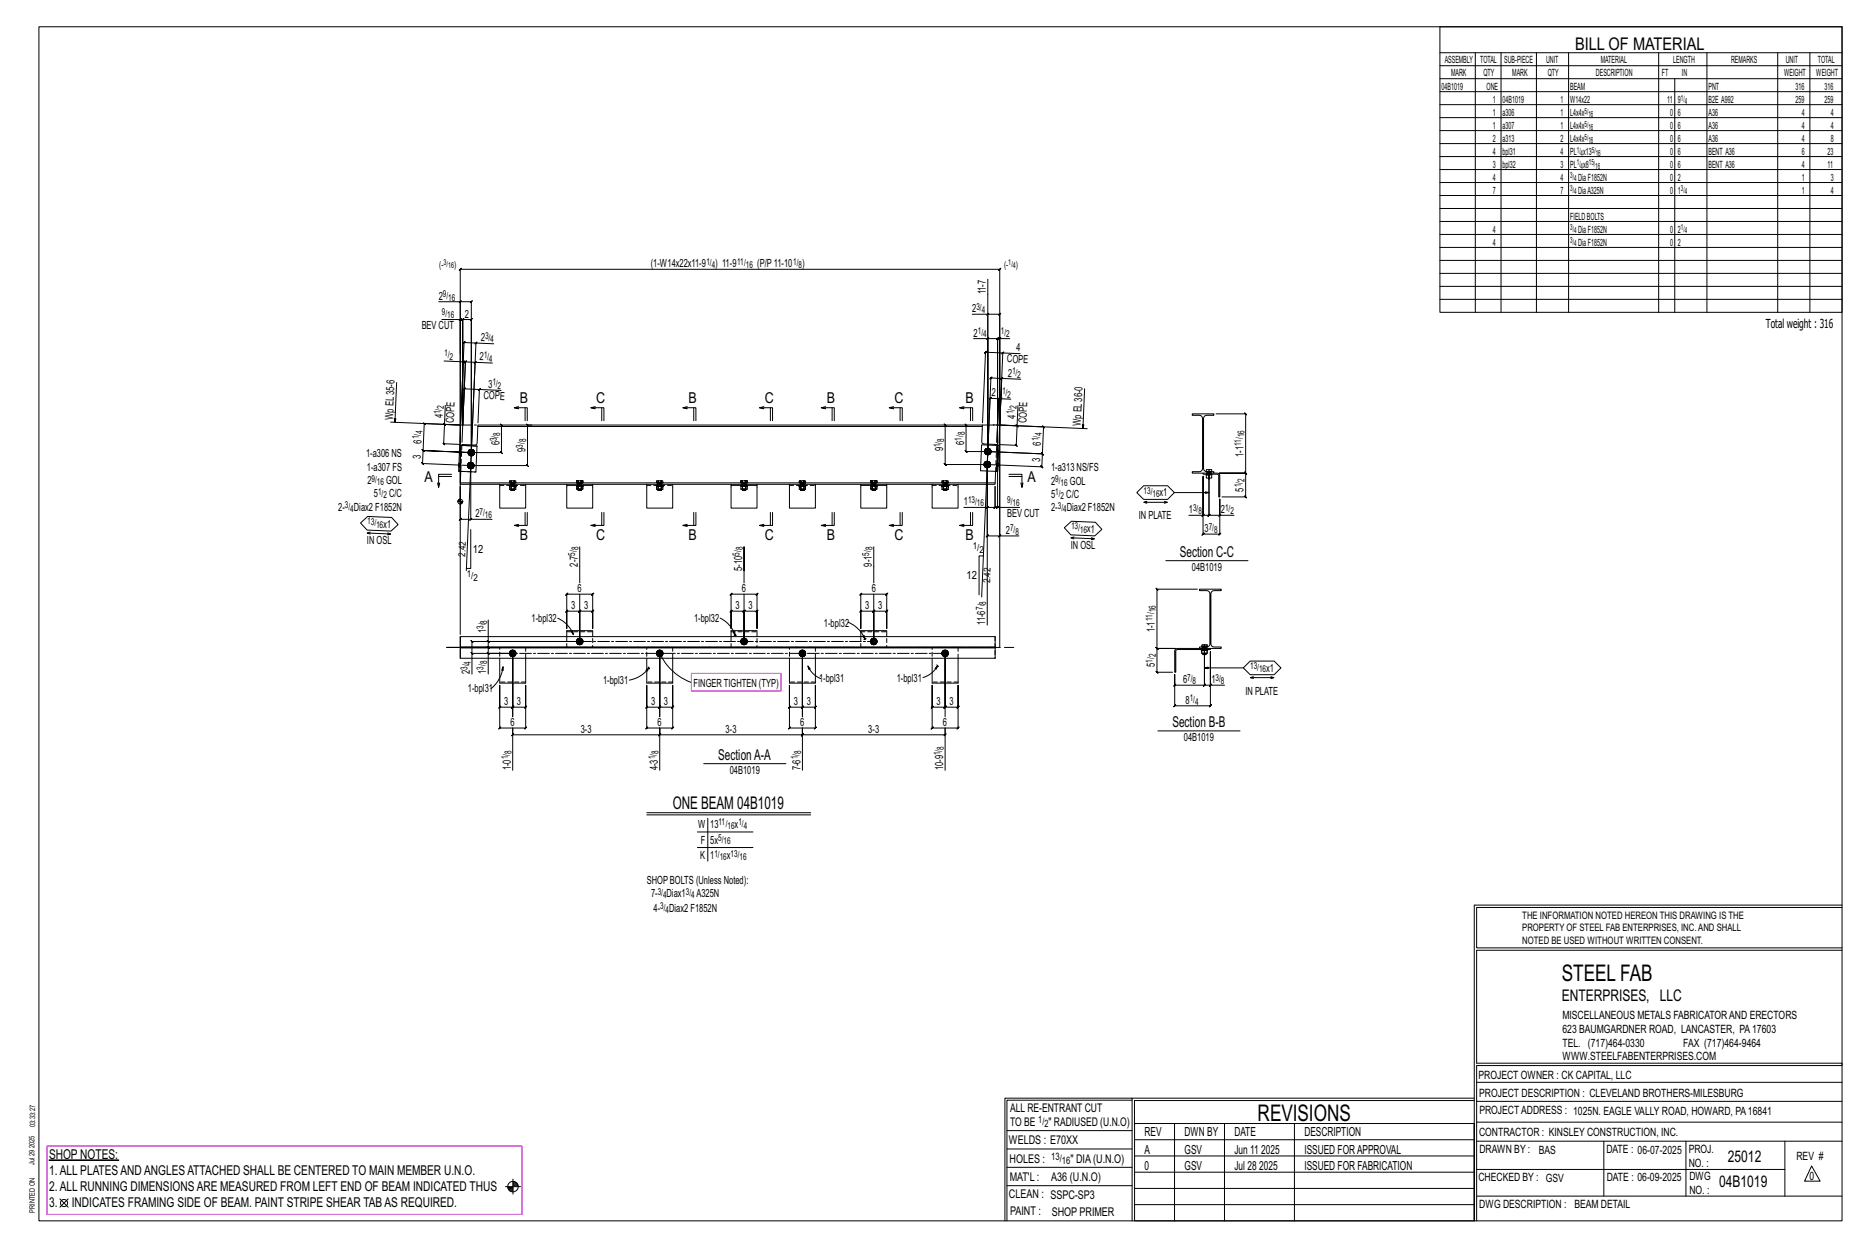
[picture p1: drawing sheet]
<svg xmlns="http://www.w3.org/2000/svg" width="914mm" height="610mm" viewBox="0 0 914 610" stroke-linecap="round" stroke-linejoin="round" font-family="sans-serif">
<path d="M24 568h34z" fill="#000" stroke="#000" stroke-width=".49"/>
<g fill="none" stroke="#000" stroke-width=".49">
<path d="M19 13h883v584h-883zM705 13h197v140h-197zM705 26h197M705 32h197M705 39h197M722 26v127M735 26v127M752 26v127M768 26v127M812 26v127M820 39v114M836 26v127"/>
<path d="M870 26v127M886 26v127M705 45h197M705 51h197M705 58h197M705 64h197M705 70h197M705 77h197M705 83h197M705 89h197M705 96h197M705 102h197"/>
<path d="M705 108h197M705 115h197M484 137v84v-55h-7M705 121h197M705 127h197M705 134h197M215 148h10v25M216 156h9v80M225 157l1-1zM225 148l1-1zM225 156h2l-1 1 1-1v52v-52l-1 1 1-1h4l-1 1 1-1v65M225 148h6h-1l1-1v1v73l2-44 8 1"/>
<path d="M476 154h8v67h-11l-1-1 1 1v-13l-1-1 1 1M484 154h-1l1-1zM484 154h5l1-1-1 1v108h10M705 140h197M705 146h197M217 177h10l-2 31M226 177h1zM227 177h1l-1 1 1-1-1 31 1-31-1 1 1-1h5M232 178l1-1zM232 168l1-1zM233 168h-6l1-1-1 1-2 49M242 168h-9l-3 60v26h11"/>
<path d="M484 166h-1l1-1zM484 166h4l1-1-1 1v42M489 166l1-1-1 1zM489 166h-1l1-1-1 1v42M490 173l1-1zM491 173l-9-1h1l-1 1v-1l-1 35M494 166h-5v42M499 173h-8l-2 35 1-23 10 1M194 187l-1 20M218 198v10h7M234 191l1-1zM235 191l-8-1h1l-1 1v-1l-1 26"/>
<path d="M245 191h-10l-1 16M254 199h-2M257 199v7M291 199h-2M295 199v7M336 199h-2M340 199v7M374 199h-2M377 199v7M404 199h-2M407 199v7M437 199h-2"/>
<path d="M441 199v7M472 199h-2M475 199v7M489 196l1-1zM490 186l1-1zM490 195h-1l-1 1 1-1-1 21 1-21-1 1 1-1h-4v-1l-1 1h1l-2 32v35v1l1-1h-1h6M490 185h-5l1-1-1 1-2 42v21h-11M495 195h-5l-1 22M498 198v10h-12M531 190l-1 20M191 207l34 1M217 207l1 1z"/>
<path d="M218 208l-1 9 1 1-1-1h8M225 218h1l-1 13zM225 208l-17-1h-1l1 1v-1l-1 13 1 1-1-1 24 1-24-1 1 1-1-1v7l-1-1 1 1 23 1h28h1l-1-1v1v-20h1l-1-1 2 1M226 218h7v13h-8M230 220h.1M231 220l-1 1M234 209l-1 8h-7v1M234 208h247v1h-247zM245 208v-1l1 1h-1v13l1 1-1-1h-14M254 200l-2-1h6v7M291 200l-2-1h7v7M336 200l-2-1h7v7"/>
<path d="M374 200l-2-1h6v7M404 200l-2-1h6v7M437 200l-2-1h7v7M463 208l-1-1 1 1v19h-1l1 1v-1h20M472 200l-2-1h6v7M481 209v8h7v1M483 219l-1 1M484 220h1h-1M484 219l-1 1M484 220l1 1v1M484 220h-1M485 220l-1 1"/>
<path d="M488 218h1l-1 13zM488 218h-8v12l8 1M488 208v40h11M489 208l22 1-1-1 1 1-1 13 1 1-1-1-26-1M489 208l43 2M497 208l1 1zM498 208l-1 10v-1l1 1h-1h-8M584 202h10v1h-4l-1 2v24l1 2h4h-10h4l1-2v-24l-1-2h-4zM595 202h15h-1l1 1v-1v29h-1l1 1v-1h-13h13h-1l1 1v-1v12h-1l1 1v-1h-12M214 236l1 2M215 233h6M221 232h-6v6v-2"/>
<path d="M225 231h1l-1 5M229 228h.1M229 227v1M229 221h1M229 229h1M230 227h-1v1v1v-1M230 222v1M230 221l-1 1M230 228v1M230 221v-1l-1 1 1 1M230 226l-1 1M230 222l1 1"/>
<path d="M230 229h1M230 227l1-1 1 1h-1M231 226l-1 1M231 221l-3 58M231 220h1l-1 1M231 227l1 1M231 229h-1M231 221h1v1M231 220h-1M231 228h1l-1 1M231 222l1 1h-1v-1M231 228v1"/>
<path d="M232 227h-1M232 222v1M232 221l-1 1M232 220v1M232 227v1M232 221h.1M245 237h12v12h-12zM249 235h1v1h-1zM250 236h.1M250 237h.1M250 235h2v1v-1M250 236h2"/>
<path d="M252 236h.1M252 237h.1M257 237h60M277 237h13M277 237v12h13v-12M282 237l3 1zM282 238v1h1v-1M283 236h.1M283 237h.1M285 238v1h-2v1l2-1v-1M285 236h.1M285 237h.1"/>
<path d="M317 237h12v12h-12zM321 235h1v1h-1zM322 236h.1M322 237h.1M322 235h2v1v-1M322 236h2M324 236h.1M324 237h.1M329 237h57M358 237h13M358 237v12h13v-12M363 237l3 1z"/>
<path d="M363 238v1v-1M363 236h.1M363 237h.1M365 238v1h-2v1l3-1v-1M365 236h.1M365 237h.1M386 237h13v12h-13zM391 235h1v1h-1zM392 236h.1M392 237h.1M392 235h2v1v-1M392 236h2"/>
<path d="M394 236h.1M394 237h.1M399 237h57M421 237h13M421 237v12h13v-12M426 237l3 1zM426 238v1h1v-1M427 236h.1M427 237h.1M428 238v1h-1v1h2v-1M429 236h.1M429 237h.1"/>
<path d="M429 238v1h-1M456 237h13v12h-13zM461 235h1v1h-1zM462 236h.1M462 237h.1M462 235h1v1h1v-1h-1M462 236h1M463 236h.1M463 237h.1M482 227h.1M482 221h1M482 228l1 1"/>
<path d="M482 220l1 1M482 227v1M482 227v-1v1v1M482 222h1M483 221h-1M483 228v1M483 220h-1v1v1l1-1M483 226h-1M483 222h.1M483 228l1 1M483 222h1M483 227v79"/>
<path d="M483 226h1v1M483 226v1M484 221l26 1 1 1-1-1v6v1v-1l-27-1M484 221l-3 71M484 226l1 1v1M484 226h-1M484 228v1l-1-1M484 228h1h-1M484 222h1h-1h-1M484 227v1M484 226l1 1h-1M484 221l1 1"/>
<path d="M485 221l-1 1M485 227h.1M485 220v1M487 236h-262v1h20M487 231v6h-18M494 232h6v6l1-2M494 233h6M500 236v2M589 231v1h7l1 11v-11h-1l-2-1M590 232v2h2v-2h1h-3h2M591 231h1v-1h1v1h-1M591 231h.1"/>
<path d="M591 232h.1M592 234h.1M592 230h-2v1M593 231h.1M593 232h.1M593 232v2h-1M176 256l4-3h12l3 4-4 3-11-1zM224 245h3M224 245h.1M225 244v1M225 247v-9v16v1l1-1h-1h5M226 245v2"/>
<path d="M226 245v1M230 259v19h-2M230 254h1l-1 1zM254 257h-2M257 251v6M258 251v6h-6l2 1M291 257h-2M295 251v6M296 251v6h-7l2 1M336 257h-2M340 251v6M341 251v6h-7l2 1"/>
<path d="M374 257h-2M377 251v6M378 251v6h-6l2 1M404 257h-2M407 251v6M408 251v6h-6l2 1M437 257h-2M441 251v6M442 251v6h-7l2 1M472 257h-2M475 251v6M476 251v6h-6l2 1"/>
<path d="M483 248v1l1-1zM483 248h4v1l1-1h-1v-10v10v1l1-1h-1h1M488 248h1l-1 1zM521 258l3-3 12 1 3 3-3 3h-12zM556 241l4-3h12l3 3-3 3h-12zM560 246h1M561 245l-1 1h11M570 245l1 1h-1M575 241h17M582 252h7v-19v28l-1 1 1-1h8v1l1-1h-1v-17v8h7M589 252h3l-1 1 1-1v-20v20l-1 1 1-1h5M589 252l-1 1z"/>
<path d="M598 252l-1 1zM180 261h11l-1 1M181 260l-1 1h1M190 261h1M284 268v17M364 279v-11v17M428 268v17M481 272h-2v19M490 262l-1 1zM524 263l12 1h-2M526 263h-2l2 1M534 263l2 1"/>
<path d="M571 274h40M277 291l1-1-1 1h13l1-1-1 1v16v-8h1l-1 1v-1h-6l-1 1 1-1v15v-15l-1 1 1-1h-7h1l-1 1v-1v8v-16zM284 291v23M358 291h-1l1-1v1h13h-1l1-1v1v16v-8l-1 1 1-1h-7h1l-1 1v-1v15v-15h1l-1 1v-1h-6l-1 1 1-1v8zM364 291v23M421 291l1-1-1 1h13l1-1-1 1v16v-8h1l-1 1v-1h-6l-1 1 1-1v15v-15l-1 1 1-1h-7h1l-1 1v-1v8zM428 291v23M586 288h-20l1 1-1-1v29l1 1-1-1h9h-9l1 1-1-1v12v-1l1 1h-1h8M587 288h11v1h-4l-1 1v25l1 1 4 1h-11l4-1 1-1v-25l-1-1h-4zM225 310v-178l1-1-1 1h264l1-1-1 1v185M225 311v6M225 317h262h-262z"/>
<path d="M225 317v5h262v-5M231 319l1 1zM238 319l1 1zM238 313l1 1zM239 314v3l-1-1 1 1h-20h20l-1-1 1 1v3M239 303v11h44h-52v-1l1 1h-1v6M250 318h2v2v1h-2l-1-1zM251 320v26h-1l1-1v1h6l1-1-1 1v-11v21h1l-1 1v-1h-12l-1 1 1-1v-21v11h-1l1-1v1h6h-1l1-1v1zM251 320v31M273 302a15 15 0 0 1 8 8M277 311v-2h13v2M280 309l1 1z"/>
<path d="M283 313h2v1v1h-2l-1-1zM322 318h2v2v1h-2l-1-1zM323 320v26h-1l1-1v1h6l1-1-1 1v-11v21h1l-1 1v-1h-12l-1 1 1-1v-21v11h-1l1-1v1h6h-1l1-1v1zM323 320v31zM323 320l1 1h-1zM353 302a15 15 0 0 1 7 9M358 311v-2h13v2M359 309h1v2zM360 311h-1M361 311h-1M363 313h2l1 1-1 1h-2v-1zM392 318h2v2v1h-2l-1-1z"/>
<path d="M393 320v26h-1l1-1v1h6l1-1-1 1v-11v21h1l-1 1v-1h-13h1l-1 1v-1v-21v11l1-1-1 1h7h-1l1-1v1zM393 320v31zM393 320v31M415 304a15 15 0 0 1 8 9M421 311v-2h13v2M422 311h1v2zM423 313h.1M424 313h-1M427 313h1l1 1-1 1h-1l-1-1zM462 318h1l1 2-1 1h-1l-1-1zM463 320v31zM463 320v26h-1l1-1v1h6h-1l1-1v1v-11v21l-1 1 1-1h-13h1l-1 1v-1v-21v11l1-1-1 1h7h-1l1-1v1z"/>
<path d="M487 317v-6h-262v11M587 317l-12 1v11h1v-11h16v-1M588 316h2v1h-2zM588 318v2h2v-2h1h-3h2M589 317h.1M589 318h.1M589 320h1M590 316h1v1M590 317h1M590 317h.1M591 317h.1M591 318h.1"/>
<path d="M591 318v2h-1M239 330v-10h11h-19v10M245 322v12h12v-12M246 326v2zM246 326a16 16 0 0 1-6 11M316 328l2-1-1 1zM317 322v12h12v-12M317 326l1 1M318 327a15 15 0 0 1-10 6M318 327h.1M338 334a28 28 0 0 1-15-14v31M386 322v12h13v-12"/>
<path d="M395 326l2 1-1 1zM395 326a11 11 0 0 0 7 6M456 322v12h13v-12M459 325v1M459 326l-1 1zM459 326a12 12 0 0 1-7 6M459 326h.1M590 327h19M592 335h1l-1 1zM592 335h-2l-1 1 1-1v-17v17l-1 1 1-1h-15h1l-1 1v-1v-5v15v1l1-1h-1h17v1l1-1h-1v-26v16h7M609 327l3-4h12l3 4-3 3h-12zM612 332h12h-2"/>
<path d="M614 331l-2 1h2M622 331l2 1M323 356v21M393 356v21M567 358h40M251 377v-21v4h-1l1-1v1h72h-1l1-1v1v-4v4h-1l1-1v1h70h-1l1-1v1v-4v4h-1l1-1v1h70h-1l1-1v1v-4v21M344 374h41M317 398h80M317 399h80M341 407h28M341 415h28M346 400v21"/>
<path d="M722 443v154M722 443h180M902 444h-179v20h179M902 465h-179v55h179v1h-179v76M554 538h-61v59M554 537h168M722 538h-167v13M723 539h179M723 530h179M493 553h61M555 550h167v47h-167zM555 558h167"/>
<path d="M575 550v47M599 550v47M634 550v47M723 549h179M723 558h179M785 558v27M825 558v27M874 558v27M251 577v7M251 579h2M251 580h3M251 578h2"/>
<path d="M493 571h61M493 562h61M555 573h167M555 566h167M723 572h151M887 570l4 8h-8zM29 587l4 4M33 587l-4 4M247 581h8M249 581h2M249 582h2M250 583h1"/>
<path d="M492 597v-60h62v60M493 580h61M555 589h167M555 581h167M723 585h179"/>
<circle cx="225" cy="245" r="1.2"/>
<circle cx="31" cy="589" r="1.8"/>
<circle cx="251" cy="581" r="2.6"/>
</g>
<path d="M338 329h44v9h-44zM23 561h233v33h-233z" fill="none" stroke="#f0f" stroke-width=".5"/>
<g fill="none" stroke="#000" stroke-width=".49" stroke-dasharray="2 1.4">
<path d="M226 218v13M230 220h1zM231 220h-1h1h-1h1M231 220v1zM231 220h.1M231 220h1zM233 218h-8M482 220h.1M482 220l1-1zM482 220l1-1M483 220h1zM483 219h1z"/>
<path d="M484 219h-1h1h-1l1 1M484 219v1v-1v1zM484 219h.1M484 220h.1M484 220h1zM484 220h1M484 219l1 1zM484 220l1 1zM485 220h-1l1 2M485 220h.1M225 228h.1M225 227h.1"/>
<path d="M225 222h1zM225 222h.1M225 222h1M225 221h1M225 220h1M225 231h.1M226 222l-1-1 1 1M226 231h7M229 228h.1M229 228l1-2-1 2 1 1-1-1M229 228v1zM229 227v1z"/>
<path d="M229 227v1M229 221v1zM229 221l1-1-1 1 1 2-1-2h1M229 222l1 1zM229 229h1zM229 221h.1M229 222l1-1M229 229h1M229 221h1M229 227h.1M229 227l1-1zM229 227l1-1"/>
<path d="M229 228l1 1M230 227h.1M230 223h.1M230 222v1zM230 222v1M230 229h1zM230 220l-1 1zM230 220h.1M230 228h.1M230 226h1zM230 227h-1v1v-1v1v1v-1v1l1-1M230 222h.1"/>
<path d="M230 227v1zM230 229h.1M230 221v-1M230 223h1zM230 221v1zM230 220h2zM230 228v1zM230 221v-1l-1 1v1h1h-1h1M230 221h.1M230 222l1 1h-1h1h-1zM230 222h1zM230 221h1z"/>
<path d="M230 229h1M230 229l1-1zM230 227h1zM231 226h-1h1h-1v1M231 226v1zM231 226h.1M231 223h.1M231 222v1M231 222h.1M231 221h.1M231 229h.1M231 228h.1"/>
<path d="M231 227h.1M231 229h1zM231 226l1 1zM231 226l1 1M231 227v1zM231 223h1zM231 223h1M231 226l1 2zM231 220h1M231 228h1l-1 1M231 227h1M231 221h1z"/>
<path d="M231 229v-1M232 221l-1 1zM232 220v1zM232 227h-1l1 1M232 227h.1M232 222v1M232 221v-1M232 223v-2M232 220l-1 1 1 1M232 228v1zM232 227v1zM232 227v1"/>
<path d="M232 228l-1 1zM232 228h.1M232 222v1zM232 221h.1M232 221l-1 2zM232 221v1zM245 237h12M249 238h.1M249 237h.1M249 238v1zM249 239h1zM249 238h1z"/>
<path d="M250 238h.1M250 237h.1M250 236h.1M250 236v1M250 239v1zM250 240h.1M250 239h.1M250 236v1zM250 236h-1v-1h1M250 238v1zM250 239h2zM250 238h2z"/>
<path d="M250 235v1zM250 238h1zM250 237h1zM250 237v-1M251 240h.1M251 239h.1M251 237h.1M251 236h.1M251 237h-1M251 236v1zM251 237v-1M251 237l1-1"/>
<path d="M251 238h1zM251 237h1zM252 237h.1M252 237v-1M252 238h.1M252 240h.1M252 239h.1M252 236h.1M252 236h-2v-1h2M252 238v1zM252 235v1zM252 239v1z"/>
<path d="M252 236v1zM253 238h.1M282 235v1zM282 236h1zM282 235h1zM283 237h.1M283 236h.1M283 236v1M283 236v1zM283 238h2h-2v1v-1v1h-1v-1h1h-1M283 239h2M283 235v1z"/>
<path d="M283 236h2zM283 235h2zM283 239h.1M283 238h-1l1-1M283 238h2M283 237h2M283 237v-1M283 240v-1M283 240h2M283 237h1h-1M283 236l1 1zM284 237h.1"/>
<path d="M284 237v-1M284 236h.1M284 239h.1M284 237l1-1M285 238v1zM285 235v1zM285 236h.1M285 235h.1M285 240v-1M285 236v1zM285 237h.1M285 237v-1"/>
<path d="M285 238h.1M285 237v1M285 238v1v-1M317 237h12M321 238h.1M321 237h.1M321 238v1zM321 239h1zM321 238h1zM322 238h.1M322 237h.1M322 236h.1"/>
<path d="M322 236v1M322 239v1zM322 240h.1M322 239h.1M322 236v1zM322 236h-1v-1h1M322 238v1zM322 239h2zM322 238h2zM322 235v1zM322 238h1zM322 237h1z"/>
<path d="M322 237v-1M323 240h.1M323 239h.1M323 237h.1M323 236h.1M323 237h-1M323 236v1zM323 237v-1M323 237l1-1M323 238h1zM323 237h1zM324 237h.1"/>
<path d="M324 237v-1M324 238h.1M324 240h.1M324 239h.1M324 236h.1M324 236h-2v-1h2M324 238v1zM324 235v1zM324 239v1zM324 236v1zM325 238h.1M363 235v1z"/>
<path d="M363 236h.1M363 235h.1M363 237h.1M363 236v1M363 237h1M363 236v1zM363 238h2h-2v1v-1v1v-1M363 239h2M363 236h2zM363 235h2zM364 239h.1M364 237h.1"/>
<path d="M364 236h.1M364 238h-1l1-1M364 238h1M364 237h1M364 237v-1M364 240l-1-1M364 240h1M364 237h-1M364 236v1zM364 237l1-1M364 236h1M365 237h.1"/>
<path d="M365 237v-1M365 239h.1M365 236h.1M365 238v1zM365 235v1zM365 236h1zM365 235h1zM365 240v-1M365 236v1zM365 238h1M365 237l1 1M366 238v1h-1v-1h1h-1"/>
<path d="M366 235v1zM386 237h13M391 238h.1M391 237h.1M391 238v1zM391 239h1zM391 238h1zM392 238h.1M392 237h.1M392 236h.1M392 236v1M392 239v1z"/>
<path d="M392 240h.1M392 239h.1M392 236v1zM392 236h-1v-1h1M392 238v1zM392 239h2zM392 238h2zM392 235v1zM392 238h1zM392 237h1zM392 237v-1M392 237h1h-1"/>
<path d="M392 236l1 1zM393 237h.1M393 237v-1M393 236h.1M393 240h.1M393 239h.1M393 238h.1M393 237l1-1M393 238h1zM393 237h1zM394 236h-2v-1h2M394 238v1z"/>
<path d="M394 239h.1M394 238h.1M394 235v1zM394 239v1zM394 236v1zM394 237h.1M394 237v-1M426 235v1zM426 236h1zM426 235h1zM427 237h.1M427 236h.1"/>
<path d="M427 236v1M427 236v1zM427 238h1h-1v1v-1v1h-1v-1h1h-1M427 239h1M427 235v1zM427 236h1zM427 235h1zM427 239h.1M427 238h-1l1-1M427 238h2M427 237h2M427 237v-1"/>
<path d="M427 240v-1M427 240h2M427 237h1h-1M427 236l1 1zM428 237h.1M428 237v-1M428 236h.1M428 239h.1M428 237l1-1M428 238v1zM428 235v1zM428 236h1z"/>
<path d="M428 235h1zM429 240v-1M429 236v1zM429 237h.1M429 237v-1M429 238h.1M429 237v1M429 238v1h-1v-1h1h-1M429 235v1zM456 237h13M461 238h.1M461 237h.1"/>
<path d="M461 238v1zM461 239h1zM461 238h1zM462 238h.1M462 237h.1M462 236h.1M462 236v1M462 239v1zM462 240h.1M462 239h.1M462 236v1zM462 236h-1v-1h1"/>
<path d="M462 238v1zM462 239h1zM462 238h1zM462 235v1zM462 237h1zM462 237v-1M462 237h1h-1M462 236l1 1zM463 237h.1M463 237v-1M463 236h.1M463 240h.1"/>
<path d="M463 239h.1M463 238h.1M463 238h1zM463 237h1zM463 236h-1v-1h1M463 238v1zM463 239h1zM463 235v1zM463 235h1v1h-1zM463 239v1zM463 236v1zM464 238h.1"/>
<path d="M464 237h.1M464 238v1zM482 227v1zM482 227l1-1-1 1v2v-2M482 228h.1M482 227h.1M482 228v-1M482 221h.1M482 221l1-1-1 1 1 1-1-1h1M482 221v1zM482 228l1 1zM482 220v1z"/>
<path d="M482 221h1M482 228l1 1M482 220l1 1M482 226v1zM482 226h1zM482 226h1M482 228h1M482 227l1-1M482 222h1zM482 222h1M482 229h2zM482 227l1 1z"/>
<path d="M483 228h.1M483 226h1zM483 227l-1-1v1v1h1M483 221v1M483 227h-1zM483 227h.1M483 229h.1M483 220h.1M483 222h1zM483 226h.1M483 221h.1M483 221v1z"/>
<path d="M483 228v1zM483 220h-1v1v-1v1v1v-1v1h1M483 220v1zM483 222v1zM483 227v-1zM483 222h.1M483 229h1zM483 229h1M483 228l1 1M483 228h1zM483 226l1 1zM483 226h1h-1h1z"/>
<path d="M483 223l1-1zM483 222h1M484 222h.1M484 228h.1M484 227h.1M484 226v1M484 229v-1zM484 229v-1M484 222v-1zM484 226h.1M484 220v1zM484 227v1z"/>
<path d="M484 222h1zM484 222h1M484 226l1 1zM484 228h1h-1M484 227h1l-1-1M484 221h.1M484 228v-1M484 226v1l1 1M484 221l1 1M484 221l1-1M485 222v-1M485 228h-1z"/>
<path d="M485 227h.1M485 227l-1 2zM485 227v1zM485 222h.1M485 220v1zM485 220v1M485 221l-1 1zM485 221v1zM487 231l1-13M488 227h1h-1M488 227h1zM488 221h1h-1"/>
<path d="M488 220h1zM489 228h-1M489 227h-1M489 227h.1M489 222h-1M489 221h-1M489 221l-1-1M489 220v1M590 232h2M591 231h-1M591 231v1M591 231h.1"/>
<path d="M591 231h1zM592 234v-2h1M592 231l-1 1M592 232v-1l-1 1M592 231h.1M592 234h.1M592 231v1M592 231v1v-2M592 231h1M593 231v1M593 231h.1M593 232h.1"/>
<path d="M593 232v-1M249 320h1zM249 320l1 1zM250 319l-1 1zM250 319h.1M250 319v-1zM250 320h.1M250 319v1zM250 319h1zM250 318h1zM251 319h.1M251 318h1z"/>
<path d="M251 319h1zM252 318v1zM252 319v1zM252 318h-2h2h-2l-1 2 1-2-1 2 1 1h2M252 320h.1M252 319h.1M252 319l1 1zM252 320v1zM253 320h-1zM277 311v6h13v-6M277 309h13M282 314h.1"/>
<path d="M282 314l1 1zM282 313v1zM283 313h-1zM283 315h.1M283 313v-1zM283 314h.1M283 313v1zM283 314v1zM283 313h.1M283 315h1zM283 312h1zM283 313h1z"/>
<path d="M284 315h.1M284 313h.1M284 312h.1M284 315v-1zM284 315h1zM284 312l1 1zM284 313l1 1zM285 313h-2h2h-2l-1 1 1-1-1 1 1 1h2M285 315v-1v-1M285 314h-1zM285 313h.1M285 314v1z"/>
<path d="M285 313v1zM285 314h.1M321 320h.1M321 320l1 1zM321 319v1zM322 319h-1zM322 319v-1zM322 320h.1M322 319v1zM322 319h1zM322 318h1zM323 319h.1"/>
<path d="M323 318h1zM323 319h1zM324 318v1zM324 319v1zM324 318h-2h2h-2l-1 2 1-2-1 2 1 1h2M324 320h.1M324 319h.1M324 319l1 1zM324 320v1zM325 320h-1zM358 311v6h13v-6M358 309h13"/>
<path d="M363 314h.1M363 314v1zM363 313v1zM363 313h.1M363 315h1zM363 313l1-1zM363 314h1zM364 313l-1 1zM364 314v1zM364 313h.1M364 315h.1M364 312h.1"/>
<path d="M364 315h1zM364 313h1zM364 312h1zM365 315v-1zM365 313h.1M365 315h.1M365 312v1zM365 313v1zM365 313h-2h2h-2v1v-1v1v1h2M365 315l1-1-1-1M365 314h.1M365 313h1z"/>
<path d="M366 314l-1 1zM366 313v1zM366 314h.1M391 320h.1M391 320l1 1zM391 319v1zM392 319h-1zM392 319v-1zM392 320h.1M392 319v1zM392 319h.1M392 318h1z"/>
<path d="M392 319h1zM393 319h.1M393 318h.1M393 318l1 1zM393 319l1 1zM394 318h-2h2h-2l-1 2 1-2-1 2 1 1h2M394 320h-1zM394 319h.1M394 319v1zM394 320v1zM394 320h.1M421 311v6h13v-6"/>
<path d="M421 309h13M426 314h.1M426 314l1 1zM426 313v1zM427 313h-1zM427 315h.1M427 313v-1zM427 314h.1M427 313v1zM427 314v1zM427 313h.1M427 315h1z"/>
<path d="M427 312h1zM427 313h1zM428 315h.1M428 313h.1M428 312h.1M428 315v-1zM428 315h1zM428 312l1 1zM428 313l1 1zM428 313h-1h1h-1l-1 1 1-1-1 1 1 1h1M428 315l1-1-1-1M429 314h-1z"/>
<path d="M429 313h.1M429 314v1zM429 313v1zM429 314l-1 1zM429 314h.1M461 320h.1M461 320l1 1zM461 319v1zM462 319h-1zM462 319v-1zM462 320h.1M462 319v1z"/>
<path d="M462 319h.1M462 318h1zM462 319h1zM463 319h.1M463 318h.1M463 318l1 1zM463 319v1zM463 318h-1h1h-1l-1 2 1-2-1 2 1 1h1M463 320h.1M464 319h.1M464 319v1zM464 320l-1 1z"/>
<path d="M464 320h.1M487 311v11M589 317v1M589 317h.1M589 317v1zM589 318h.1M589 320h.1M589 317h1zM589 318l1-1-1 1M590 317h.1M590 318h-2h2M590 318v2v-2v2h-2v-2h2h-2"/>
<path d="M590 317h-2v-1h2M590 320h.1M590 320h1M590 318h1M590 318h.1M590 316v1zM590 317v1M590 317v1zM591 317h.1M591 318h.1M591 318v-1M591 317h-1v-1h1"/>
<path d="M591 320v-2M591 317v-1M250 320v1zM250 321h.1M250 320h1zM250 321h1zM251 320h.1M251 321h1zM251 320h1zM252 321h.1M252 321v-1v-2M257 322v-5h-12v5"/>
<path d="M257 334h-12M322 321h.1M322 320h1zM322 321h1zM323 320h.1M323 321h1zM323 320h1zM324 321h.1M324 321v-1v-2M329 322v-5h-12v5M329 334h-12M392 321h.1"/>
<path d="M392 321h1zM392 320h1zM393 321h.1M393 320h.1M393 321h1zM394 321v-1v-2M399 322v-5h-13v5M399 334h-13M462 321h.1M462 321h1zM462 320h1zM463 321h.1"/>
<path d="M463 321h1zM463 321l1-1-1-2M464 320v1zM469 322v-5h-13v5M469 334h-13M590 320h-1"/>
</g>
<path d="M219 317h277" fill="none" stroke="#000" stroke-width=".49" stroke-dasharray="6.8 1 0 1"/>
<path d="M225 208h9M481 208h8M284 314h144M463 320h-212" fill="none" stroke="#000" stroke-width=".49" stroke-dasharray="5.8 1 1 1"/>
<g font-size="11.2">
<text x="764" y="480">STEEL FAB</text>
<text x="616" y="548">REVISIONS</text>
</g>
<g font-size="8.6">
<text x="771" y="24">BILL OF MATERIAL</text>
<text x="329" y="396">ONE BEAM 04B1019</text>
</g>
<g font-size="7.9">
<text x="765" y="490">ENTERPRISES, LLC</text>
<text x="846" y="569">25012</text>
<text x="842" y="581">04B1019</text>
</g>
<g font-size="7.3">
<text x="255" y="197">B</text>
<text x="292" y="197">C</text>
<text x="337" y="197">B</text>
<text x="374" y="197">C</text>
<text x="405" y="197">B</text>
<text x="438" y="197">C</text>
<text x="473" y="197">B</text>
<text x="208" y="236">A</text>
<text x="503" y="236">A</text>
<text x="255" y="264">B</text>
<text x="292" y="264">C</text>
<text x="337" y="264">B</text>
<text x="374" y="264">C</text>
<text x="405" y="264">B</text>
<text x="438" y="264">C</text>
<text x="473" y="264">B</text>
<text x="578" y="273">Section C-C</text>
<text x="574" y="356">Section B-B</text>
<text x="352" y="372">SectionA-A</text>
</g>
<g font-size="6.6">
<text x="24" y="567">SHOP NOTES:</text>
<text x="24" y="575">1.ALL PLATESANDANGLESATTACHED SHALL BE CENTERED TO MAIN MEMBER U.N.O.</text>
<text x="24" y="583">2.ALL RUNNING DIMENSIONSARE MEASURED FROM LEFT END OF BEAM INDICATED THUS</text>
<text x="24" y="591">3.</text>
<text x="35" y="591">INDICATES FRAMING SIDE OF BEAM. PAINT STRIPE SHEAR TABAS REQUIRED.</text>
</g>
<g font-size="6.1">
<text x="864" y="161">Total weight : 316</text>
<text x="560" y="556">REV</text>
<text x="580" y="556">DWN BY</text>
<text x="604" y="556">DATE</text>
<text x="639" y="556">DESCRIPTION</text>
<text x="560" y="564">A</text>
<text x="580" y="564">GSV</text>
<text x="604" y="564">Jun 11</text>
<text x="617" y="564">2025</text>
<text x="639" y="564">ISSUED FORAPPROVAL</text>
<text x="560" y="572">0</text>
<text x="580" y="572">GSV</text>
<text x="604" y="572">Jul 28</text>
<text x="616" y="572">2025</text>
<text x="639" y="572">ISSUED FOR FABRICATION</text>
</g>
<g font-size="5.9">
<text x="494" y="560">WELDS : E70XX</text>
<text x="494" y="569">HOLES :</text>
<text x="524" y="569">&quot; DIA(U.N.O)</text>
<text x="494" y="578">MAT'L :</text>
<text x="515" y="578">A36 (U.N.O)</text>
<text x="494" y="586">CLEAN : SSPC-SP3</text>
<text x="495" y="595">PAINT :</text>
<text x="515" y="595">SHOP PRIMER</text>
</g>
<g font-size="5.8">
<text x="494" y="544">ALL RE-ENTRANT CUT</text>
<text x="494" y="551">TO BE</text>
<text x="513" y="551">&quot; RADIUSED (U.N.O)</text>
</g>
<g font-size="5.6">
<text x="765" y="499">MISCELLANEOUS METALS FABRICATORAND ERECTORS</text>
<text x="765" y="505">623 BAUMGARDNER ROAD, LANCASTER, PA17603</text>
<text x="765" y="512">TEL. (717)464-0330</text>
<text x="824" y="512">FAX (717)464-9464</text>
<text x="765" y="519">WWW.STEELFABENTERPRISES.COM</text>
<text x="724" y="528">PROJECT OWNER : CK CAPITAL, LLC</text>
<text x="724" y="537">PROJECT DESCRIPTION : CLEVELAND BROTHERS-MILESBURG</text>
<text x="724" y="545">PROJECTADDRESS : 1025N. EAGLE VALLY ROAD, HOWARD, PA16841</text>
<text x="724" y="556">CONTRACTOR : KINSLEY CONSTRUCTION, INC.</text>
<text x="724" y="564">DRAWN BY :</text>
<text x="753" y="564">BAS</text>
<text x="786" y="564">DATE : 06-07-2025</text>
<text x="827" y="564">PROJ.</text>
<text x="879" y="568">REV #</text>
<text x="827" y="571">NO. :</text>
<text x="724" y="578">CHECKED BY : GSV</text>
<text x="787" y="578">DATE : 06-09-2025</text>
<text x="827" y="578">DWG</text>
<text x="886" y="578">0</text>
<text x="827" y="584">NO. :</text>
<text x="724" y="591">DWG DESCRIPTION : BEAM DETAIL</text>
</g>
<g font-size="5.5">
<text x="319" y="131">(1-W14x22x11-9</text>
<text x="350" y="131">) 11-9</text>
<text x="371" y="131">(P/P11-10</text>
<text x="393" y="131">)</text>
<text x="215" y="147">2</text>
<text x="483" y="144" transform="rotate(-90 483 144)">11-7</text>
<text x="228" y="155">2</text>
<text x="476" y="153">2</text>
<text x="206" y="161">BEV CUT</text>
<text x="235" y="167" transform="rotate(2 235 167)">2</text>
<text x="477" y="165">2</text>
<text x="497" y="172" transform="rotate(2 497 172)">4</text>
<text x="235" y="176" transform="rotate(2 235 176)">2</text>
<text x="493" y="177" transform="rotate(2 493 177)">COPE</text>
<text x="493" y="184" transform="rotate(2 493 184)">2</text>
<text x="239" y="190" transform="rotate(2 239 190)">3</text>
<text x="237" y="195" transform="rotate(2 237 195)">COPE</text>
<text x="485" y="194" transform="rotate(2 485 194)">2</text>
<text x="192" y="206" transform="rotate(-88 192 206)">WpEL35-6</text>
<text x="217" y="205" transform="rotate(-88 217 205)">4</text>
<text x="222" y="207" transform="rotate(-88 222 207)">COPE</text>
<text x="497" y="205" transform="rotate(-88 497 205)">4</text>
<text x="502" y="207" transform="rotate(-88 502 207)">COPE</text>
<text x="529" y="209" transform="rotate(-88 529 209)">WpEL36-0</text>
<text x="206" y="217" transform="rotate(-88 206 217)">6</text>
<text x="244" y="218" transform="rotate(-90 244 218)">6</text>
<text x="257" y="221" transform="rotate(-90 257 221)">9</text>
<text x="462" y="221" transform="rotate(-90 462 221)">9</text>
<text x="472" y="218" transform="rotate(-90 472 218)">6</text>
<text x="509" y="218" transform="rotate(-88 509 218)">6</text>
<text x="179" y="224">1-a306 NS</text>
<text x="206" y="225" transform="rotate(-88 206 225)">3</text>
<text x="509" y="226" transform="rotate(-88 509 226)">3</text>
<text x="609" y="224" transform="rotate(-90 609 224)">1-1</text>
<text x="180" y="230">1-a307 FS</text>
<text x="515" y="231">1-a313 NS/FS</text>
<text x="180" y="237">2</text>
<text x="189" y="237">GOL</text>
<text x="515" y="237">2</text>
<text x="524" y="237">GOL</text>
<text x="183" y="243">5</text>
<text x="190" y="243">C/C</text>
<text x="515" y="244">5</text>
<text x="522" y="244">C/C</text>
<text x="568" y="243">x1</text>
<text x="609" y="241" transform="rotate(-90 609 241)">5</text>
<text x="166" y="250">2-</text>
<text x="173" y="250">Diax2 F1852N</text>
<text x="472" y="247">1</text>
<text x="515" y="250">2-</text>
<text x="522" y="250">Diax2 F1852N</text>
<text x="582" y="251">1</text>
<text x="598" y="251">2</text>
<text x="233" y="253">2</text>
<text x="493" y="253">BEV CUT</text>
<text x="557" y="254">IN PLATE</text>
<text x="188" y="258" transform="rotate(2 188 258)">x1</text>
<text x="492" y="261">2</text>
<text x="532" y="260" transform="rotate(2 532 260)">x1</text>
<text x="590" y="260">3</text>
<text x="180" y="266">IN OSL</text>
<text x="524" y="269">IN OSL</text>
<text x="231" y="270">12</text>
<text x="283" y="277" transform="rotate(-90 283 277)">2-7</text>
<text x="363" y="279" transform="rotate(-90 363 279)">5-10</text>
<text x="427" y="277" transform="rotate(-90 427 277)">9-1</text>
<text x="583" y="279">04B1019</text>
<text x="473" y="283">12</text>
<text x="283" y="290">6</text>
<text x="363" y="290">6</text>
<text x="427" y="290">6</text>
<text x="280" y="298">3</text>
<text x="286" y="298">3</text>
<text x="360" y="298">3</text>
<text x="366" y="298">3</text>
<text x="424" y="298">3</text>
<text x="430" y="298">3</text>
<text x="260" y="304">1-bpl32</text>
<text x="340" y="304">1-bpl32</text>
<text x="482" y="306" transform="rotate(-90 482 306)">11-6</text>
<text x="238" y="310" transform="rotate(-90 238 310)">1</text>
<text x="403" y="307">1-bpl32</text>
<text x="565" y="309" transform="rotate(-90 565 309)">1-1</text>
<text x="230" y="330" transform="rotate(-90 230 330)">2</text>
<text x="238" y="330" transform="rotate(-90 238 330)">1</text>
<text x="565" y="326" transform="rotate(-90 565 326)">5</text>
<text x="620" y="329">x1</text>
<text x="295" y="335">1-bpl31</text>
<text x="401" y="333">1-bpl31</text>
<text x="439" y="333">1-bpl31</text>
<text x="579" y="334">6</text>
<text x="593" y="334">1</text>
<text x="229" y="339">1-bpl31</text>
<text x="340" y="336">FINGER TIGHTEN (TYP)</text>
<text x="610" y="340">IN PLATE</text>
<text x="247" y="345">3</text>
<text x="253" y="345">3</text>
<text x="319" y="345">3</text>
<text x="325" y="345">3</text>
<text x="389" y="345">3</text>
<text x="395" y="345">3</text>
<text x="458" y="345">3</text>
<text x="465" y="345">3</text>
<text x="580" y="344">8</text>
<text x="250" y="355">6</text>
<text x="284" y="359">3-3</text>
<text x="322" y="355">6</text>
<text x="355" y="359">3-3</text>
<text x="392" y="355">6</text>
<text x="425" y="359">3-3</text>
<text x="462" y="355">6</text>
<text x="580" y="363">04B1019</text>
<text x="250" y="377" transform="rotate(-90 250 377)">1-0</text>
<text x="322" y="377" transform="rotate(-90 322 377)">4-3</text>
<text x="392" y="377" transform="rotate(-90 392 377)">7-6</text>
<text x="462" y="377" transform="rotate(-90 462 377)">10-9</text>
<text x="357" y="379">04B1019</text>
<text x="342" y="405">W</text>
<text x="348" y="405">13</text>
<text x="360" y="405">x</text>
<text x="343" y="413">F</text>
<text x="348" y="413">5x</text>
<text x="343" y="420">K</text>
<text x="348" y="420">1</text>
<text x="356" y="420">x</text>
<text x="317" y="432">SHOPBOLTS (Unless Noted):</text>
<text x="319" y="439">7-</text>
<text x="326" y="439">Diax1</text>
<text x="341" y="439">A325N</text>
<text x="320" y="446">4-</text>
<text x="328" y="446">Diax2 F1852N</text>
</g>
<g font-size="5">
<text x="745" y="450">THE INFORMATION NOTED HEREON THIS DRAWING IS THE</text>
<text x="745" y="456">PROPERTY OF STEEL FAB ENTERPRISES, INC.AND SHALL</text>
<text x="745" y="462">NOTED BE USED WITHOUT WRITTEN CONSENT.</text>
<text x="508" y="550">1/</text>
<text x="511" y="551">2</text>
<text x="515" y="568">13/</text>
<text x="520" y="570">16</text>
</g>
<g font-size="4.9">
<text x="707" y="31">ASSEMBLY</text>
<text x="725" y="31">TOTAL</text>
<text x="736" y="31">SUB-PIECE</text>
<text x="757" y="31">UNIT</text>
<text x="784" y="31">MATERIAL</text>
<text x="819" y="31">LENGTH</text>
<text x="847" y="31">REMARKS</text>
<text x="874" y="31">UNIT</text>
<text x="890" y="31">TOTAL</text>
<text x="710" y="37">MARK</text>
<text x="726" y="37">QTY</text>
<text x="740" y="37">MARK</text>
<text x="758" y="37">QTY</text>
<text x="781" y="37">DESCRIPTION</text>
<text x="814" y="37">FT</text>
<text x="823" y="37">IN</text>
<text x="873" y="37">WEIGHT</text>
<text x="889" y="37">WEIGHT</text>
<text x="706" y="44">04B1019</text>
<text x="728" y="44">ONE</text>
<text x="769" y="44">BEAM</text>
<text x="836" y="44">PNT</text>
<text x="879" y="44">316</text>
<text x="893" y="44">316</text>
<text x="731" y="50">1</text>
<text x="736" y="50">04B1019</text>
<text x="764" y="50">1</text>
<text x="769" y="50">W14x22</text>
<text x="816" y="50">11</text>
<text x="821" y="50">9</text>
<text x="836" y="50">B2E A992</text>
<text x="879" y="50">259</text>
<text x="893" y="50">259</text>
<text x="731" y="57">1</text>
<text x="736" y="57">a306</text>
<text x="764" y="57">1</text>
<text x="769" y="57">L4x4x</text>
<text x="818" y="57">0</text>
<text x="821" y="57">6</text>
<text x="836" y="57">A36</text>
<text x="882" y="57">4</text>
<text x="896" y="57">4</text>
<text x="731" y="63">1</text>
<text x="736" y="63">a307</text>
<text x="764" y="63">1</text>
<text x="769" y="63">L4x4x</text>
<text x="818" y="63">0</text>
<text x="821" y="63">6</text>
<text x="836" y="63">A36</text>
<text x="882" y="63">4</text>
<text x="896" y="63">4</text>
<text x="731" y="69">2</text>
<text x="736" y="69">a313</text>
<text x="764" y="69">2</text>
<text x="769" y="69">L4x4x</text>
<text x="818" y="69">0</text>
<text x="821" y="69">6</text>
<text x="836" y="69">A36</text>
<text x="882" y="69">4</text>
<text x="896" y="69">8</text>
<text x="731" y="76">4</text>
<text x="736" y="76">bpl31</text>
<text x="764" y="76">4</text>
<text x="769" y="76">PL x13</text>
<text x="818" y="76">0</text>
<text x="821" y="76">6</text>
<text x="836" y="76">BENT A36</text>
<text x="882" y="76">6</text>
<text x="895" y="76">23</text>
<text x="731" y="82">3</text>
<text x="736" y="82">bpl32</text>
<text x="764" y="82">3</text>
<text x="769" y="82">PL x8</text>
<text x="818" y="82">0</text>
<text x="821" y="82">6</text>
<text x="836" y="82">BENT A36</text>
<text x="882" y="82">4</text>
<text x="895" y="82">11</text>
<text x="731" y="88">4</text>
<text x="764" y="88">4</text>
<text x="772" y="88">DiaF1852N</text>
<text x="818" y="88">0</text>
<text x="821" y="88">2</text>
<text x="882" y="88">1</text>
<text x="896" y="88">3</text>
<text x="731" y="95">7</text>
<text x="764" y="95">7</text>
<text x="772" y="95">DiaA325N</text>
<text x="818" y="95">0</text>
<text x="821" y="95">1</text>
<text x="882" y="95">1</text>
<text x="896" y="95">4</text>
<text x="769" y="107">FIELDBOLTS</text>
<text x="731" y="114">4</text>
<text x="772" y="114">DiaF1852N</text>
<text x="818" y="114">0</text>
<text x="821" y="114">2</text>
<text x="731" y="120">4</text>
<text x="772" y="120">DiaF1852N</text>
<text x="818" y="120">0</text>
<text x="821" y="120">2</text>
</g>
<g font-size="4.7">
<text x="215" y="131">(-</text>
<text x="222" y="131">)</text>
<text x="346" y="130">1/</text>
<text x="348" y="131">4</text>
<text x="361" y="130">11/</text>
<text x="365" y="131">16</text>
<text x="388" y="130">1/</text>
<text x="391" y="131">8</text>
<text x="491" y="131">(-</text>
<text x="497" y="131">)</text>
<text x="217" y="145">9/</text>
<text x="219" y="147">16</text>
<text x="216" y="154">9/</text>
<text x="219" y="156">16</text>
<text x="478" y="151">3/</text>
<text x="481" y="153">4</text>
<text x="237" y="166" transform="rotate(2 237 166)">3/</text>
<text x="240" y="168" transform="rotate(2 240 168)">4</text>
<text x="479" y="163">1/</text>
<text x="481" y="165">4</text>
<text x="490" y="163">1/</text>
<text x="493" y="165">2</text>
<text x="217" y="174" transform="rotate(2 217 174)">1/</text>
<text x="220" y="176" transform="rotate(2 220 176)">2</text>
<text x="237" y="175" transform="rotate(2 237 175)">1/</text>
<text x="239" y="177" transform="rotate(2 239 177)">4</text>
<text x="495" y="183" transform="rotate(2 495 183)">1/</text>
<text x="498" y="185" transform="rotate(2 498 185)">2</text>
<text x="241" y="189" transform="rotate(2 241 189)">1/</text>
<text x="244" y="190" transform="rotate(2 244 190)">2</text>
<text x="491" y="193" transform="rotate(2 491 193)">1/</text>
<text x="493" y="195" transform="rotate(2 493 195)">2</text>
<text x="216" y="203" transform="rotate(-88 216 203)">1/</text>
<text x="217" y="200" transform="rotate(-88 217 200)">2</text>
<text x="496" y="203" transform="rotate(-88 496 203)">1/</text>
<text x="498" y="200" transform="rotate(-88 498 200)">2</text>
<text x="205" y="215" transform="rotate(-88 205 215)">1/</text>
<text x="207" y="212" transform="rotate(-88 207 212)">4</text>
<text x="243" y="216" transform="rotate(-90 243 216)">3/</text>
<text x="245" y="213" transform="rotate(-90 245 213)">8</text>
<text x="471" y="216" transform="rotate(-90 471 216)">1/</text>
<text x="472" y="213" transform="rotate(-90 472 213)">8</text>
<text x="508" y="216" transform="rotate(-88 508 216)">1/</text>
<text x="510" y="213" transform="rotate(-88 510 213)">4</text>
<text x="609" y="214" transform="rotate(-90 609 214)">16</text>
<text x="256" y="219" transform="rotate(-90 256 219)">3/</text>
<text x="258" y="216" transform="rotate(-90 258 216)">8</text>
<text x="460" y="219" transform="rotate(-90 460 219)">1/</text>
<text x="462" y="216" transform="rotate(-90 462 216)">8</text>
<text x="608" y="218" transform="rotate(-90 608 218)">11/</text>
<text x="182" y="236">9/</text>
<text x="185" y="237">16</text>
<text x="517" y="236">9/</text>
<text x="519" y="238">16</text>
<text x="608" y="238" transform="rotate(-90 608 238)">1/</text>
<text x="609" y="236" transform="rotate(-90 609 236)">2</text>
<text x="185" y="242">1/</text>
<text x="188" y="244">2</text>
<text x="517" y="242">1/</text>
<text x="519" y="244">2</text>
<text x="560" y="242">13/</text>
<text x="564" y="243">16</text>
<text x="169" y="249">3/</text>
<text x="171" y="250">4</text>
<text x="235" y="252">7/</text>
<text x="474" y="246">13/</text>
<text x="478" y="248">16</text>
<text x="493" y="246">9/</text>
<text x="496" y="248">16</text>
<text x="518" y="249">3/</text>
<text x="520" y="251">4</text>
<text x="584" y="250">3/</text>
<text x="587" y="252">8</text>
<text x="600" y="250">1/</text>
<text x="602" y="252">2</text>
<text x="180" y="257" transform="rotate(2 180 257)">13/</text>
<text x="237" y="253">16</text>
<text x="184" y="258" transform="rotate(2 184 258)">16</text>
<text x="494" y="260">7/</text>
<text x="497" y="262">8</text>
<text x="524" y="259" transform="rotate(2 524 259)">13/</text>
<text x="529" y="261" transform="rotate(2 529 261)">16</text>
<text x="592" y="259">7/</text>
<text x="594" y="261">8</text>
<text x="283" y="269" transform="rotate(-90 283 269)">8</text>
<text x="364" y="269" transform="rotate(-90 364 269)">8</text>
<text x="427" y="269" transform="rotate(-90 427 269)">8</text>
<text x="476" y="269">1/</text>
<text x="228" y="272" transform="rotate(-88 228 272)">2.42</text>
<text x="282" y="272" transform="rotate(-90 282 272)">5/</text>
<text x="362" y="272" transform="rotate(-90 362 272)">5/</text>
<text x="425" y="272" transform="rotate(-90 425 272)">5/</text>
<text x="479" y="270">2</text>
<text x="229" y="282">1/</text>
<text x="232" y="284">2</text>
<text x="485" y="285" transform="rotate(-88 485 285)">2.42</text>
<text x="481" y="298" transform="rotate(-90 481 298)">7/</text>
<text x="483" y="296" transform="rotate(-90 483 296)">8</text>
<text x="566" y="300" transform="rotate(-90 566 300)">16</text>
<text x="238" y="305" transform="rotate(-90 238 305)">8</text>
<text x="564" y="304" transform="rotate(-90 564 304)">11/</text>
<text x="237" y="308" transform="rotate(-90 237 308)">3/</text>
<text x="566" y="322" transform="rotate(-90 566 322)">2</text>
<text x="229" y="328" transform="rotate(-90 229 328)">3/</text>
<text x="230" y="325" transform="rotate(-90 230 325)">4</text>
<text x="237" y="328" transform="rotate(-90 237 328)">3/</text>
<text x="238" y="325" transform="rotate(-90 238 325)">8</text>
<text x="564" y="324" transform="rotate(-90 564 324)">1/</text>
<text x="612" y="327">13/</text>
<text x="616" y="329">16</text>
<text x="581" y="333">7/</text>
<text x="584" y="335">8</text>
<text x="595" y="333">3/</text>
<text x="598" y="335">8</text>
<text x="582" y="343">1/</text>
<text x="585" y="345">4</text>
<text x="249" y="372" transform="rotate(-90 249 372)">1/</text>
<text x="250" y="369" transform="rotate(-90 250 369)">8</text>
<text x="321" y="372" transform="rotate(-90 321 372)">1/</text>
<text x="322" y="369" transform="rotate(-90 322 369)">8</text>
<text x="391" y="372" transform="rotate(-90 391 372)">1/</text>
<text x="392" y="369" transform="rotate(-90 392 369)">8</text>
<text x="460" y="369" transform="rotate(-90 460 369)">1/</text>
<text x="462" y="367" transform="rotate(-90 462 367)">8</text>
<text x="352" y="404">11/</text>
<text x="356" y="406">16</text>
<text x="361" y="404">1/</text>
<text x="364" y="406">4</text>
<text x="352" y="411">5/</text>
<text x="354" y="413">16</text>
<text x="350" y="419">1/</text>
<text x="358" y="419">13/</text>
<text x="352" y="421">16</text>
<text x="362" y="421">16</text>
<text x="322" y="438">3/</text>
<text x="336" y="438">3/</text>
<text x="325" y="439">4</text>
<text x="338" y="439">4</text>
<text x="323" y="445">3/</text>
<text x="326" y="446">4</text>
</g>
<g font-size="4.2">
<text x="823" y="49">1/</text>
<text x="825" y="51">4</text>
<text x="776" y="56">5/</text>
<text x="778" y="57">16</text>
<text x="776" y="62">5/</text>
<text x="778" y="63">16</text>
<text x="776" y="68">5/</text>
<text x="778" y="70">16</text>
<text x="772" y="75">1/</text>
<text x="774" y="76">4</text>
<text x="779" y="75">5/</text>
<text x="781" y="76">16</text>
<text x="772" y="81">1/</text>
<text x="774" y="82">4</text>
<text x="778" y="81">15/</text>
<text x="781" y="82">16</text>
<text x="769" y="87">3/</text>
<text x="770" y="89">4</text>
<text x="769" y="94">3/</text>
<text x="770" y="95">4</text>
<text x="823" y="94">3/</text>
<text x="825" y="95">4</text>
<text x="769" y="113">3/</text>
<text x="823" y="113">1/</text>
<text x="769" y="119">3/</text>
<text x="770" y="114">4</text>
<text x="825" y="114">4</text>
<text x="770" y="121">4</text>
</g>
<g font-size="4">
<text x="217" y="130">3/</text>
<text x="219" y="131">16</text>
<text x="494" y="130">1/</text>
<text x="496" y="131">4</text>
</g>
<g font-size="3.7">
<text x="17" y="551" transform="rotate(-90 17 551)">03:33:27</text>
<text x="17" y="562" transform="rotate(-90 17 562)">2025</text>
<text x="17" y="570" transform="rotate(-90 17 570)">Jul 29</text>
<text x="17" y="593" transform="rotate(-90 17 593)">PRINTED ON</text>
</g>
</svg>
